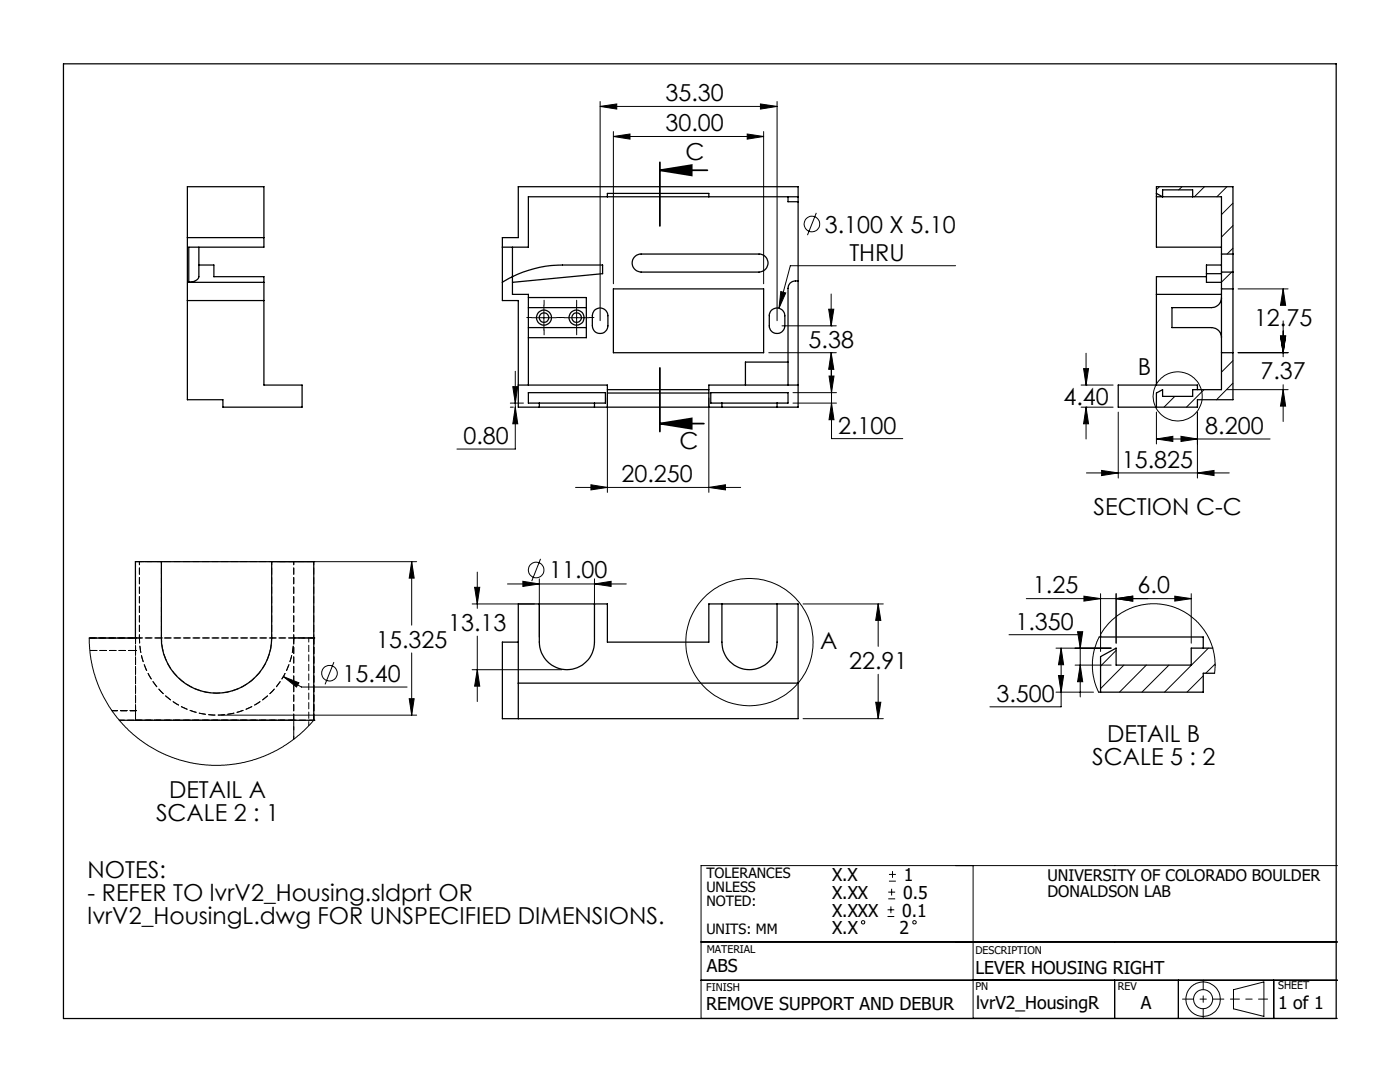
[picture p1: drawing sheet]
<svg xmlns="http://www.w3.org/2000/svg" width="279mm" height="216mm" viewBox="0 0 279 216" stroke-linecap="round" stroke-linejoin="round" font-family="sans-serif">
<g fill="none" stroke="#000" stroke-width=".2">
<path d="M119.8 21.2l3.3-.5v1.1zM119.8 20.2v43.8M119.8 21.2h35.3M122.4 27.2l3.3-.5v1.1zM122.4 26.2v30.4M122.4 27.2h30M149.1 26.7l3.3 .5-3.3 .6zM151.8 20.7l3.3 .5-3.3 .6zM152.4 26.2v30.4M155.1 20.2v43.8M231.4 37.3l-.6 .6M235.9 37.3l-.7 .6"/>
<path d="M240.4 37.3l-2 2M244.9 37.3l-2 2M155.8 58.2l1 .3-1.3 3zM162.9 42.5l-1.8 4.4M165.9 58.7v6.3M190.7 53h-33l-2.2 8.5M245.8 54.3l-2 2M246.1 40.5l-2.3 2.3M246.1 45l-2.3 2.3M246.1 49.5l-1.2 1.2M247.1 57.6h10M256.1 57.6l.5 3.3h-1z"/>
<path d="M256.1 57.6v2.9M102.3 77.2h1l-.5 3.2zM102.8 74.1v15.5h-11.6M106.1 63.4h5M108.5 60.9v5M112.6 63.4h5M115.1 60.9v5M121.2 79.4v18.8M141.5 79.4v18.8M153.4 70.4h13.5M156.1 65h10.8M158.3 78.4h8.6"/>
<path d="M165.4 61.7h1l-.5 3.3zM165.5 75h.9l-.5 3.4zM165.9 70.4l.5 3.3h-1zM165.9 70.4v6.3M165.9 65h.1M165.9 70.4h.1M165.9 72v15.5h14.3M215.8 76.8h6.3M216.3 73.6h.9l-.5 3.2zM216.7 70.5v6.3M216.7 76.8h.1M234.5 79.1l-2.2 2.1"/>
<path d="M240.3 77.8l-3.5 3.4M244.8 77.8h12.3M246.1 72l-2.3 2.3M246.1 76.4l-3.3 3.4M247.1 70.4h10M255.6 67.1h1l-.5 3.3zM256.1 77.8l.5 3.2h-1zM256.1 64v7.2M256.1 76.8v7.3M101.8 81.2h.6M101.8 80.4h2.7M102.8 81.2l.5 3.4h-1z"/>
<path d="M114.9 97.3h32.9M117.9 96.7l3.3 .6-3.3 .5zM141.5 97.3l3.3-.6v1.1zM158.3 80.4h8.6M165.9 80.4l.5 3.3h-.9zM215.8 81.2h6.3M216.7 81.2l.5 3.4h-.9zM216.7 81.2v6.4M216.7 81.2h.1M216.8 94.4h28.5M219.9 93.9l3.3 .5-3.3 .5zM223.2 82.2v13.2"/>
<path d="M230.8 87.6l3.3-.5v1zM230.8 82.2v6.4M230.8 87.6h22.7M235.7 87.1l3.3 .5-3.3 .5zM239 94.4l3.3-.5v1zM239 82.2v13.2M55.2 112.1h27.9M82.2 112.1l.5 3.3h-1zM82.2 112.1v12.6M94.7 117.2h1l-.5 3.3zM95.2 114.2v7.2M101.3 116.5h23.7"/>
<path d="M104.4 116l3.2 .5-3.2 .5zM107.6 115.5v11.6M107.9 111.5l-1.8 4.5M118.6 116.5l3.4-.5v1zM118.6 115.5v11.6M216.3 119l3.3 .5-3.3 .4zM219.6 118.5v11.5M222.7 119.5l3.4-.5v.9zM222.7 118.5v9.8M234.5 119l3.2 .5-3.2 .4zM237.7 118.5v9.8M237.7 119.5h-32.9"/>
<path d="M17.8 127.3l.2 3.5 .8 3.6 1.4 3.7 2.1 3.7 2.6 3.2 2.6 2.3 2 1.4 1.8 1.1 3.1 1.4 3.7 1 4.1 .5h2.6l2-.2 3.6-.8 3.5-1.3 3.2-1.8 2.7-2.1 2.8-2.8M56.6 135l3.1 1.2-.5 .9zM56.6 135l3.5 2.1h21.1M66.6 132.1l-1.7 4.5M81.7 139.4h1l-.5 3.3zM82.2 130.3v12.4M94.2 120.5h12.4M94.2 133.6h17.9M95.2 133.6l.5 3.3h-1zM95.2 126.9v13.1M160.3 120.5h16M175.3 120.5l.5 3.3h-1z"/>
<path d="M175.3 120.5v8.5M175.3 134.5v8.9M201.4 126.6h14.2v12.5M210.7 129.3h11.1M210.7 138.1h7.5M211.2 134.8h1.1l-.5 3.3zM211.8 129.3l.5 3.3h-1.1zM211.8 129.3v11.7h-14.2M214.6 132.7h7.2M215.1 126h1l-.5 3.3zM215.6 132.7l.5 3.3h-1zM219.4 127.1l-1 2.6-.4 2.2 .2 3 .4 1.6 .7 1.6"/>
<path d="M219.6 126.6l1-1.5 1.6-1.6 1.6-1.2 2.1-1.1 1.8-.5 1.9-.2 2.3 .1 2.4 .5 1.9 .9 2 1.4 1.4 1.4 1.3 1.8 .8 1.7 .6 2.1 .2 1.8-.1 2.1M222.7 129.8l-3.1 3.1M224.3 132.7l-4.7 4.7M228.8 132.7l-5.4 5.4M233.3 132.7l-5.4 5.4M240.1 134.9l-3.2 3.2M241.2 129.3l-8.8 8.8M242.5 132.5l-1.9 1.8M44.2 142.7h38.9M160.3 143.4h16M174.8 140.1h1l-.5 3.3zM177.3 179.4h1.3"/>
<path d="M177.3 178h1.3M177.4 175.8h1.4M177.4 174.5h1.4M177.9 177.3v1.4M178.1 173.8v1.4M194.2 172.7v30.5M266.9 172.7h-127v30.5h127M139.9 195.6h127M139.9 188h127M177.1 182.9h1.4M177.1 181.5h1.4M177.8 180.9v1.3"/>
<path d="M222.5 195.6v7.6M235.2 195.6v7.6M246.2 197.5l6-1.6v6.9l-6-1.5zM254.2 195.6v7.6"/>
<circle cx="162" cy="44.7" r="1.56"/>
<circle cx="235" cy="79.1" r="4.9"/>
<circle cx="107" cy="113.7" r="1.55"/>
<circle cx="65.8" cy="134.3" r="1.55"/>
<circle cx="149.6" cy="128.1" r="12.7"/>
<circle cx="172.3" cy="184" r=".34"/>
<circle cx="182.5" cy="184" r=".34"/>
<circle cx="240.1" cy="199.4" r="3.4"/>
<circle cx="240.1" cy="199.4" r="1.91"/>
</g>
<path d="M236 199.4h8.2" fill="none" stroke="#000" stroke-width=".2" stroke-dasharray="15.2 1.3 1.3 1.3" stroke-dashoffset="13"/>
<path d="M240.1 195.5v7.7" fill="none" stroke="#000" stroke-width=".2" stroke-dasharray="15.2 1.3 1.3 1.3" stroke-dashoffset="13.3"/>
<path d="M245.6 199.4h7.4" fill="none" stroke="#000" stroke-width=".2" stroke-dasharray="15.2 1.3 1.3 1.3" stroke-dashoffset="13.4"/>
<g fill="none" stroke="#000" stroke-width=".25">
<path d="M12.7 12.7h254v190.5h-254zM121.2 39.3v-.7h20.3v.7M157.3 39.3v1h2M159.3 39.3h-53.9v10h-5.1M230.8 39.3h13v11.4M230.8 38.6l1.2 .7v-1.4h6v1.4M37.4 47.4h15.3M37.4 60h15.3M37.7 56.3v-7h15v-12h-15.3v42.5h7.1v1.4h15.8v-4.4h-7.6v-20.5M37.7 56.3h15M39.7 49.3v5.9a1.89 1.89 0 0 1-2 1.1M39.7 52.9h3v2.3h10v1.1"/>
<path d="M100.3 56.3a22.4 22.4 0 0 1 12-3.4h8v1.7l-18 1.7M102.3 49.3v9.4h3.1v18.1M105.4 59.4h11.6v2M122.4 57.6h30v12.8h-30zM126.8 51.1l.9-.4h23.8a1.8 1.8 0 0 1 1.8 1.8 1.8 1.8 0 0 1-1.8 1.8h-23.5a1.81 1.81 0 0 1-1.7-1.2 1.81 1.81 0 0 1 .5-2zM159.3 56.1a1.61 1.61 0 0 0-2 1.4v19.3M230.8 58.7h13M240.8 55.2h-10v21.6M240.8 54.6h3M243.8 50.7v3.6M243.8 59.4a1.97 1.97 0 0 1-2 2h-7.9v4h7.9a1.98 1.98 0 0 1 2 2M243.8 49.3h-13v-12h15.3v13.4"/>
<path d="M243.8 54.3v23.5h-5.8v1.3h-6v-1.3l-1.2 .6v2.8M243.8 52.9h-3v3.4h3M243.8 50.7h2.3M243.8 54.3h2.3M243.8 57.6h2.3M246.1 50.7v3.6M246.1 54.3v25.5h-7.1v1.4h-15.8v-4.4h15.8v1M103.4 76.8h17.8v4.4M105.4 65.4h11.6M105.4 61.4h11.6M117 65.4v2h-11.6M117 61.4v4"/>
<path d="M118.6 61.9a1.58 1.58 0 0 1 1.7-.3 1.58 1.58 0 0 1 1 1.4v2a1.55 1.55 0 0 1-1.5 1.5 1.55 1.55 0 0 1-1.6-1.5l.1-2.3zM121.2 78.4h20.3M121.2 77.8h20.3M153.9 61.9a1.58 1.58 0 0 1 1.7-.3 1.58 1.58 0 0 1 1 1.4v2a1.55 1.55 0 0 1-1.5 1.5 1.55 1.55 0 0 1-1.6-1.5v-2.3zM157.3 72.2h-8.5v4.6M159.3 76.8h-17.8v4.4M243.8 70.4h2.3M107.6 80.4h11M107.6 81.2h11M107.6 80.4h-2.2v-2h15.4v2h-2.2M107.6 80.4v.8M107.6 81.2h-4.2v-21.2h-3.1v-12.6h3.1v-10.1h55.9v43.9h-4.2"/>
<path d="M118.6 81.2h25.5M118.6 80.4v.8M144.1 80.4h11M144.1 81.2h11M144.1 80.4h-2.2v-2h15.4v2h-2.2M144.1 80.4v.8M155.1 80.4v.8M32.2 112.1v15.2a11 11 0 0 0 11 11 11 11 0 0 0 11-11v-15.2M17.8 127.3h9.2v-15.2h35.6v31.6M103.4 128.1h-3.1v15.3h59v-22.9h-17.8v7.6h-20.3v-7.6h-17.8v22.9M103.4 136.3h55.9M107.6 120.5v7.6a5.5 5.5 0 0 0 5.5 5.5 5.5 5.5 0 0 0 5.5-5.5v-7.6"/>
<path d="M144.1 120.5v7.6a5.5 5.5 0 0 0 5.5 5.5 5.5 5.5 0 0 0 5.5-5.5v-7.6M219.4 127.1h20.7v2.2M219.6 126.6v.5M242 129.3h-4.3v3.4h-15v-3.4l-3.1 1.7v7.1M242.4 134.3h-2.3v3.8h-20.8M23.8 143.7h38.8M62.6 143.7h.1"/>
<circle cx="108.5" cy="63.4" r=".95"/>
<circle cx="108.6" cy="63.4" r="1.5"/>
<circle cx="115.1" cy="63.4" r="1.5"/>
<circle cx="115.1" cy="63.4" r=".96"/>
</g>
<path d="M131.7 34l6.3-1.1v2.1zM131.7 34h9.5M131.7 32.4v12.7M131.7 73.4v12.7M131.7 84.5l6.3-1v2zM131.7 84.5h8.8" fill="none" stroke="#000" stroke-width=".35"/>
<path d="M106.1 63.4h-1M108.6 60.9v-1M108.6 65.9v.9M111.1 63.4h.9M112.6 63.4h-1M115.1 60.9v-1M115.1 65.9v.9M117.6 63.4h.9" fill="none" stroke="#000" stroke-width=".2" stroke-dasharray="15.2 1.3 1.3 1.3"/>
<g fill="#000">
<path d="M122.4 27.2l3.3-.5v1.1zM149.1 26.7l3.3 .5-3.3 .6zM119.8 21.2l3.3-.5v1.1zM151.8 20.7l3.3 .5-3.3 .6zM102.8 81.2l.5 3.4h-1zM102.3 77.2h1l-.5 3.2zM165.5 75h.9l-.5 3.4zM165.9 80.4l.5 3.3h-.9zM117.9 96.7l3.3 .6-3.3 .5zM141.5 97.3l3.3-.6v1.1zM165.4 61.7h1l-.5 3.3zM165.9 70.4l.5 3.3h-1zM155.8 58.2l-.3 3.3 1.3-3zM174.8 140.1h1l-.5 3.3zM175.3 120.5l.5 3.3h-1zM95.2 133.6l.5 3.3h-1zM94.7 117.2h1l-.5 3.3zM216.7 81.2l.5 3.4h-.9zM216.3 73.6h.9l-.5 3.2zM219.9 93.9l3.3 .5-3.3 .5zM239 94.4l3.3-.5v1zM230.8 87.6l3.3-.5v1zM235.7 87.1l3.3 .5-3.3 .5zM255.6 67.1h1l-.5 3.3zM256.1 77.8l.5 3.2h-1zM256.1 57.6l.5 3.3h-1zM255.6 67.1h1l-.5 3.3zM81.7 139.4h1l-.5 3.3zM82.2 112.1l.5 3.3h-1zM56.6 135l2.6 2.1 .5-.9zM211.8 129.3l.5 3.3h-1.1zM211.2 134.8h1.1l-.5 3.3zM215.6 132.7l.5 3.3h-1zM215.1 126h1l-.5 3.3zM216.3 119l3.3 .5-3.3 .4zM222.7 119.5l3.4-.5v.9z"/>
<path d="M131.7 34l6.3-1.1v2.1zM131.7 84.5l6.3-1v2z"/>
<path d="M118.6 116.5l3.4-.5v1zM104.4 116l3.2 .5-3.2 .5z"/>
<path d="M234.5 119l3.2 .5-3.2 .4zM222.7 119.5l3.4-.5v.9z"/>
</g>
<g fill="none" stroke="#000" stroke-width=".2" stroke-dasharray="1.3 .6">
<path d="M27 112h.1M27.8 112h.1M32.2 112h.1M54.2 112h.1M58.6 112h.1M62.6 112h.1M62.6 112h-35.6M27 127.3h.1M27 129.8h.1M27.8 127.3h.1M32.2 127.3h.1M54.2 127.3h.1"/>
<path d="M58.6 127.3h.1M62.6 127.3h.1M62.6 127.3h-35.6M27 141.8h.1M27 143.7h.1M58.6 143.7h.1M62.6 143.7h.1"/>
</g>
<path d="M32.2 112h-4.4M58.6 112h-4.4M27 129.8v12M27 127.3v2.5M27 129.8v-2.5M58.6 127.3a15.4 15.4 0 0 1-15.4 15.4 15.4 15.4 0 0 1-15.4-15.4M23.8 143.7h38.8M27 141.8v-12" fill="none" stroke="#000" stroke-width=".2" stroke-dasharray="1.3 .6" stroke-dashoffset=".3"/>
<path d="M54.2 112v15.3M27.8 127.3v-15.3M32.2 127.3v-15.3M58.6 127.3v-15.3M62.6 127.3v-15.3M58.6 143.7v3.8" fill="none" stroke="#000" stroke-width=".2" stroke-dasharray="1.3 .6" stroke-dashoffset=".6"/>
<path d="M32.2 127.3a11 11 0 0 0 11 11 11 11 0 0 0 11-11M61.6 127.3v17.5M61.6 127.3h1M62.6 127.3h-4" fill="none" stroke="#000" stroke-width=".2" stroke-dasharray="1.3 .6" stroke-dashoffset=".5"/>
<path d="M22.4 141.8h4.6" fill="none" stroke="#000" stroke-width=".2" stroke-dasharray="1.3 .6" stroke-dashoffset=".2"/>
<path d="M17.9 129.8h9.1" fill="none" stroke="#000" stroke-width=".2" stroke-dasharray="1.3 .6" stroke-dashoffset="-.1"/>
<path d="M17.8 127.3h9.2" fill="none" stroke="#000" stroke-width=".2" stroke-dasharray="1.3 .6" stroke-dashoffset="-.2"/>
<path d="M27 143.7v-1.9" fill="none" stroke="#000" stroke-width=".2" stroke-dasharray="1.3 .6" stroke-dashoffset="1"/>
<path d="M17.8 127.3h44.8M58.6 127.3v20.2M61.6 127.3h-3M62.6 127.3v16.4M27 143.7v-31.7M58.6 143.7h-31.6M58.6 143.7v-16.4" fill="none" stroke="#000" stroke-width=".2" stroke-dasharray="1.3 .6" stroke-dashoffset=".1"/>
<g font-size="4.7">
<text x="132.8" y="20.2">35.30</text>
<text x="132.8" y="26.2">30.00</text>
<text x="136.8" y="31.8">C</text>
<text x="164.6" y="46.4">3.100 X 5.10</text>
<text x="169.5" y="52">THRU</text>
<text x="250.3" y="65">12.75</text>
<text x="161.4" y="69.4">5.38</text>
<text x="227.1" y="74.8">B</text>
<text x="251.6" y="75.7">7.37</text>
<text x="212.2" y="80.9">4.40</text>
<text x="92.5" y="88.6">0.80</text>
<text x="135.6" y="89.5">C</text>
<text x="167.3" y="86.5">2.100</text>
<text x="240.5" y="86.6">8.200</text>
<text x="223.9" y="93.4">15.825</text>
<text x="124" y="96.2">20.250</text>
<text x="218.2" y="102.7">SECTION C-C</text>
<text x="109.6" y="115.4">11.00</text>
<text x="206.1" y="118.4">1.25</text>
<text x="227" y="118.4">6.0</text>
<text x="89.4" y="125.9">13.13</text>
<text x="202.7" y="125.6">1.350</text>
<text x="75.1" y="129.3">15.325</text>
<text x="163.7" y="129.4">A</text>
<text x="68.3" y="136">15.40</text>
<text x="169.5" y="133.5">22.91</text>
<text x="198.9" y="140">3.500</text>
<text x="221" y="148.1">DETAIL B</text>
<text x="218" y="152.6">SCALE 5 : 2</text>
<text x="33.7" y="159.3">DETAIL A</text>
<text x="31.1" y="163.8">SCALE 2 : 1</text>
<text x="17.5" y="175.2">NOTES:</text>
<text x="17.5" y="179.8">- REFER TO lvrV2_Housing.sldprt OR</text>
<text x="17.5" y="184.3">lvrV2_HousingL.dwg FOR UNSPECIFIED DIMENSIONS.</text>
</g>
<g font-size="3.5">
<text x="166.1" y="175.8">X.X</text>
<text x="166.1" y="179.4">X.XX</text>
<text x="180.2" y="179.4">0.5</text>
<text x="180.4" y="175.8">1</text>
<text x="166.1" y="182.9">X.XXX</text>
<text x="180.1" y="182.9">0.1</text>
<text x="166.1" y="186.4">X.X</text>
<text x="179.5" y="186.4">2</text>
<text x="141" y="193.9">ABS</text>
<text x="194.7" y="194.3">LEVER HOUSING RIGHT</text>
<text x="140.9" y="201.6">REMOVE SUPPORT AND DEBUR</text>
<text x="194.8" y="201.4">lvrV2_HousingR</text>
<text x="227.7" y="201.4">A</text>
<text x="255.1" y="201.3">1 of 1</text>
</g>
<g font-size="3.2">
<text x="209.1" y="175.7">UNIVERSITY OF COLORADO BOULDER</text>
<text x="209.1" y="178.9">DONALDSON LAB</text>
</g>
<g font-size="2.8">
<text x="141" y="175.1">TOLERANCES</text>
<text x="141" y="178">UNLESS</text>
<text x="141" y="180.8">NOTED:</text>
<text x="141" y="186.4">UNITS: MM</text>
</g>
<g font-size="2.1">
<text x="141" y="190.1">MATERIAL</text>
<text x="194.7" y="190.3">DESCRIPTION</text>
<text x="140.9" y="197.7">FINISH</text>
<text x="194.7" y="197.4">PN</text>
<text x="223.1" y="197.4">REV</text>
<text x="255.1" y="197.4">SHEET</text>
</g>
</svg>
